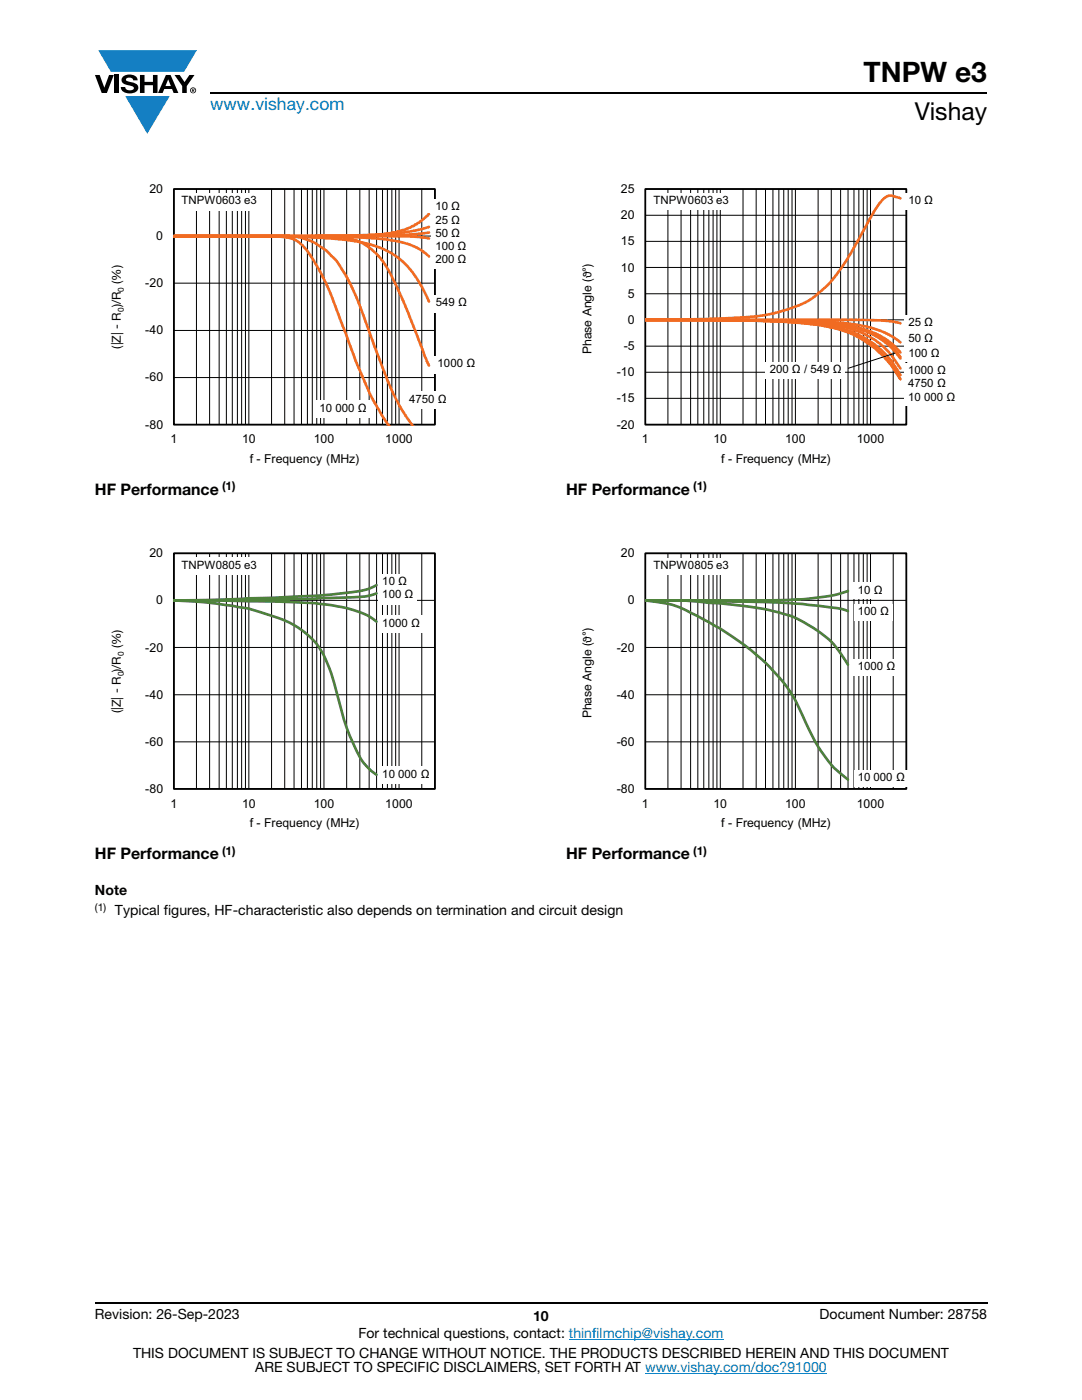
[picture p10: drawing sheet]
<svg xmlns="http://www.w3.org/2000/svg" width="216mm" height="279mm" viewBox="0 0 216 279" stroke-linecap="round" stroke-linejoin="round" font-family="sans-serif">
<g fill="#147fc3">
<path d="M19.6 10h19.7l-2.6 4.3h-1.1h-13.5z"/>
<path d="M25 19.2h8.9l-4.5 7.5z"/>
</g>
<g fill="#000">
<path d="M18.9 15h1l.9 2.5 1-2.5h.9l-1.4 3.6h-1zM22.9 15h.9v3.6h-.9zM24.6 15.3a2.1 2.1 0 0 1 2.8 .3l.1 .4h-.9a.79 .79 0 0 0-.7-.5 .79 .79 0 0 0-.8 .4l.3 .3 1 .2a1.08 1.08 0 0 1 1.2 1 1.08 1.08 0 0 1-1.1 1.2 1.73 1.73 0 0 1-2.4-1.2h.9a.96 .96 0 0 0 .8 .6 .96 .96 0 0 0 .9-.4 1.31 1.31 0 0 0-1.2-.6 1.03 1.03 0 0 1-1.1-.6 1.03 1.03 0 0 1 .2-1.1zM27.9 15h.9v1.3h1.7v-1.3h.9v3.6h-.9v-1.6h-1.7v1.6h-.9zM34.8 15h1.1l.9 1.4 1-1.4h1l-1.5 2.2v1.4h-.9v-1.4z"/>
<path d="M33.6 15.9l.5 1.3h-1.1zM33.1 15l-1.6 3.6h1l.3-.8h1.5l.3 .8h1l-1.6-3.6z"/>
<path d="M38.4 17.8h.2v.2h-.2zM38.3 17.7v.7h.1v-.3l.4 .3-.2-.3 .2-.2-.1-.2z"/>
<path d="M38.1 18a.46 .46 0 0 1 .9 0 .46 .46 0 0 1-.9 0zM37.9 18a.6 .6 0 0 0 1.2 0 .6 .6 0 0 0-1.2 0z"/>
</g>
<path d="M42 18.6h155M18.9 260h178.1" fill="none" stroke="#000" stroke-width=".36"/>
<path d="M113.5 267.3h30.9M128.7 274h36.3" fill="none" stroke="#007ec4" stroke-width=".2"/>
<g fill="none" stroke="#000" stroke-width=".2">
<path d="M34.7 37.7h52.1v47h-52.1zM39.2 37.7v47M41.8 37.7v47M43.7 37.7v47M45.2 37.7v47M46.4 37.7v47M47.4 37.7v47M48.2 37.7v47M49 37.7v47M49.7 37.7v47M54.2 37.7v47M56.8 37.7v47"/>
<path d="M58.7 37.7v47M60.2 37.7v47M61.3 37.7v47M62.3 37.7v47M63.2 37.7v47M64 37.7v47M64.6 37.7v47M69.2 37.7v47M71.8 37.7v47M73.7 37.7v47M75.1 37.7v47M76.3 37.7v47"/>
<path d="M77.3 37.7v47M78.2 37.7v47M79 37.7v47M79.6 37.7v47M84.2 37.7v47M34.7 56.5h52.1M34.7 47.1h52.1M34.7 75.3h52.1M34.7 66h52.1"/>
</g>
<path d="M34.7 37.7h52.1v47h-52.1z" fill="none" stroke="#000" stroke-width=".35"/>
<path d="M34.7 47.1h44.5l4 .2 2.4 .3M34.7 47.1l29 .1 11.1 .4 3.9 .4 2.8 .7 2.1 1 2 1.5M34.7 47.1l18 .1 9.4 .2 6.4 .4 4.8 .8 2.3 .7 1.8 .8 1.7 1.1 1.4 1.1 1.4 1.5 1.3 1.8 1.3 2.2 1.1 2.4M34.7 47.1h31.2l3.2 .4 1.8 .4 1.2 .5 1.6 1 1.6 1.5 1.2 1.4 1.2 1.9 2.9 6.2 5 12.6M34.7 47.1l24.2 .1 1.2 .2 2.4 .9 2.7 1.8 2.1 2.1 2.6 4.4 1.6 3.7 3.7 10 2.8 7.1 2 4 2.4 3.7M34.7 47.1l20.4 .1 3.2 .4 .8 .4 1 .7 1 1.1 1.1 1.6 2.8 5.1 1.1 2.5 5 13.4 2.6 5.9 2.5 4.5 1.5 2.3M85.6 42.8l-2 1.6-1.7 1-2.1 .8-3.5 .5-6.9 .4h-34.7M85.6 45.3l-2.1 .6-2.7 .4-7.3 .6-11.3 .2h-27.5M85.6 46.4l-4.4 .4-7.3 .2-39.2 .1" fill="none" stroke="#f16b22" stroke-width=".53"/>
<g fill="#fff">
<path d="M35.4 38.5h16.7v3.5h-16.7z"/>
<path d="M86.1 39.8h7.7v13.8h-7.7z"/>
<path d="M86.5 71.1h9v3.4h-9z"/>
<path d="M86.1 58.9h7.7v3.4h-7.7z"/>
<path d="M62.9 80h10.9v3.4h-10.9z"/>
<path d="M80.8 78.2h9v3.4h-9z"/>
</g>
<g fill="none" stroke="#000" stroke-width=".2">
<path d="M128.8 37.7h52.1v47h-52.1zM133.3 37.7v47M135.9 37.7v47M137.8 37.7v47M139.2 37.7v47M140.4 37.7v47M141.4 37.7v47M142.3 37.7v47M143.1 37.7v47M143.7 37.7v47M148.3 37.7v47M150.9 37.7v47"/>
<path d="M152.7 37.7v47M154.2 37.7v47M155.4 37.7v47M156.4 37.7v47M157.3 37.7v47M158 37.7v47M158.7 37.7v47M163.2 37.7v47M165.9 37.7v47M167.7 37.7v47M169.2 37.7v47M170.4 37.7v47"/>
<path d="M171.4 37.7v47M172.3 37.7v47M173 37.7v47M173.7 37.7v47M178.2 37.7v47M128.8 58.6h52.1M128.8 53.4h52.1M128.8 48.2h52.1M128.8 43h52.1M128.8 79.5h52.1M128.8 74.3h52.1M128.8 69.1h52.1"/>
<path d="M128.8 63.8h52.1"/>
</g>
<path d="M128.8 37.7h52.1v47h-52.1z" fill="none" stroke="#000" stroke-width=".35"/>
<path d="M179.7 39.6l-2.2-.6-.7 .3-.8 .7-1.7 2.3-5 8.9-2.4 3.6-1.3 1.6-1.4 1.3-2.1 1.8-1.6 1-2.5 .9-2.6 .9-2.3 .5-2.4 .4-8.9 .4-13 .2M128.8 63.8l43.5 .1 4.6 .1 2.8 .5M128.8 63.8l27.1 .1 6.6 .2 4.9 .3 4 .5 3.2 .8 2.7 1.1 2.4 1.5M128.8 63.8l26.8 .2 6.5 .2 5 .4 4.3 .8 3.2 1.1 2.7 1.6 2.4 2.2M128.8 63.8l26.7 .3 8 .4 3.9 .6 3.7 .9 3.5 1.9 1.7 1.3 1 1 2.4 3.3M128.8 63.8l26.9 .2 6.7 .3 4.9 .5 4.1 .9 3.2 1.3 2.7 1.9 1.3 1.3 1.1 1.3M128.8 63.8l27.4 .2 6.8 .3 4.8 .5 3.9 .8 3.2 1.3 1.4 .8 1.3 1.1 2.1 2.5M128.8 63.8l26 .3 6.5 .4 5.3 .7 3.6 1.1 1.7 .8 2.6 1.6 1.6 1.4 1.7 1.8 1.9 2.9M128.8 63.8l15.7 .1 10.9 .2 7.7 .7 3.4 .7 3.7 1.3 2.1 1.1 2.2 1.5 2 2 1.3 1.4 1.9 2.8M128.8 63.8l14.2 .1 11.6 .2 7.4 .6 4.5 .7 3.7 1.2 2.2 1.2 2 1.4 2.6 2.6 1 1.2 1.7 2.7" fill="none" stroke="#f16b22" stroke-width=".53"/>
<g fill="#fff">
<path d="M129.6 38.6h16.7v3.4h-16.7z"/>
<path d="M180.4 72.6h11v8.5h-11z"/>
<path d="M180.4 68.9h7.7v3.4h-7.7z"/>
<path d="M180.4 66h6.4v3.4h-6.4z"/>
<path d="M180.4 62.9h6.4v3.3h-6.4z"/>
<path d="M180.4 38.6h6.4v3.4h-6.4z"/>
<path d="M152.7 72.2h16v3.3h-16z"/>
</g>
<g fill="none" stroke="#000" stroke-width=".2">
<path d="M178.6 70.5l-9.4 3M34.7 110.4h52.1v47.1h-52.1zM34.7 119.8h52.1M39.2 110.4v47.1M41.8 110.4v47.1M43.7 110.4v47.1M45.2 110.4v47.1M46.4 110.4v47.1M47.4 110.4v47.1M48.2 110.4v47.1M49 110.4v47.1M49.7 110.4v47.1"/>
<path d="M54.2 110.4v47.1M56.8 110.4v47.1M58.7 110.4v47.1M60.2 110.4v47.1M61.3 110.4v47.1M62.3 110.4v47.1M63.2 110.4v47.1M64 110.4v47.1M64.6 110.4v47.1M69.2 110.4v47.1M71.8 110.4v47.1M73.7 110.4v47.1"/>
<path d="M75.1 110.4v47.1M76.3 110.4v47.1M77.3 110.4v47.1M78.2 110.4v47.1M79 110.4v47.1M79.6 110.4v47.1M84.2 110.4v47.1M34.7 138.7h52.1M34.7 129.2h52.1M34.7 148.1h52.1"/>
</g>
<path d="M34.7 110.4h52.1v47h-52.1z" fill="none" stroke="#000" stroke-width=".35"/>
<path d="M34.7 119.8l20.1 .2 7.5 .3 3 .4a22.8 22.8 0 0 1 9.1 2.8l.7 .6M34.7 119.8l6.2 .4 6 .8a30.8 30.8 0 0 1 7.8 2.1 16 16 0 0 1 11.4 11.3l.5 1.6a64.6 64.6 0 0 0 4.9 14.5 11.2 11.2 0 0 0 3.6 4.1M75.1 116.8a15.7 15.7 0 0 1-6.8 1.6l-4.6 .5-8.9 .4-11.8 .4-8.3 .1M75.1 118.4a22.9 22.9 0 0 1-7.8 .9l-7.8 .3-24.8 .2" fill="none" stroke="#4e823b" stroke-width=".53"/>
<g fill="#fff">
<path d="M35.4 111.2h16.7v3.5h-16.7z"/>
<path d="M75.5 114.5h7.7v6.1h-7.7z"/>
<path d="M75.5 122.9h9v3.4h-9z"/>
<path d="M75.5 153h11v3.4h-11z"/>
</g>
<g fill="none" stroke="#000" stroke-width=".2">
<path d="M128.8 110.4h52.1v47.1h-52.1zM128.8 119.8h52.1M133.3 110.4v47.1M135.9 110.4v47.1M137.8 110.4v47.1M139.2 110.4v47.1M140.4 110.4v47.1M141.4 110.4v47.1M142.3 110.4v47.1M143.1 110.4v47.1M143.7 110.4v47.1M148.3 110.4v47.1"/>
<path d="M150.9 110.4v47.1M152.7 110.4v47.1M154.2 110.4v47.1M155.4 110.4v47.1M156.4 110.4v47.1M157.3 110.4v47.1M158 110.4v47.1M158.7 110.4v47.1M163.2 110.4v47.1M165.9 110.4v47.1M167.7 110.4v47.1M169.2 110.4v47.1"/>
<path d="M170.4 110.4v47.1M171.4 110.4v47.1M172.3 110.4v47.1M173 110.4v47.1M173.7 110.4v47.1M178.2 110.4v47.1M128.8 138.7h52.1M128.8 129.2h52.1M128.8 148.1h52.1"/>
</g>
<path d="M128.8 110.4h52.1v47h-52.1z" fill="none" stroke="#000" stroke-width=".35"/>
<path d="M128.8 119.8h10.8l17.1 .5 3.5 .2 7.2 .9 1.8 .5M128.8 119.8h7.5l7.4 .6 8 1 3.7 .8a23.5 23.5 0 0 1 11.5 7l2.3 3.4M128.8 119.8l.6 .1a20 20 0 0 1 9.5 2.9l3 1.6a45.6 45.6 0 0 1 16 13.9l1.8 3.5a39.3 39.3 0 0 0 7 11.7l2.5 2.1M169.2 118a38.8 38.8 0 0 1-9.8 1.6l-6.6 .2h-24" fill="none" stroke="#4e823b" stroke-width=".53"/>
<g fill="#fff">
<path d="M129.6 111.3h16.7v3.4h-16.7z"/>
<path d="M170.3 131.4h9.1v3.4h-9.1z"/>
<path d="M170.3 120.6h7.8v3.3h-7.8z"/>
<path d="M170.3 116.3h6.5v3.3h-6.5z"/>
<path d="M170.3 153.6h11v3.4h-11z"/>
</g>
<text font-size="5.6" x="172.3" y="16.4">TNPW e3</text>
<text font-size="4.9" x="182.5" y="24">Vishay</text>
<text font-size="3.5" fill="#007ec4" x="42" y="21.9">www.vishay.com</text>
<g font-size="3.2">
<text x="18.9" y="98.8">HF Performance</text>
<text x="112.9" y="98.8">HF Performance</text>
<text x="18.9" y="171.5">HF Performance</text>
<text x="112.9" y="171.5">HF Performance</text>
</g>
<g font-size="2.8">
<text x="18.9" y="178.7">Note</text>
<text x="22.9" y="182.6">Typical figures, HF-characteristic also depends on termination and circuit design</text>
<text x="18.9" y="263.3">Revision: 26-Sep-2023</text>
<text x="106.4" y="263.6">10</text>
<text x="163.6" y="263.3">Document Number: 28758</text>
<text x="71.5" y="267.1">For technical questions, contact: thinfilmchip@vishay.com</text>
<text x="26.5" y="271">THIS DOCUMENT IS SUBJECT TO CHANGE WITHOUT NOTICE. THE PRODUCTS DESCRIBED HEREIN AND THIS DOCUMENT</text>
<text x="50.9" y="273.8">ARE SUBJECT TO SPECIFIC DISCLAIMERS, SET FORTH AT www.vishay.com/doc?91000</text>
</g>
<g font-size="2.5">
<text x="29.8" y="38.5">20</text>
<text x="123.9" y="38.5">25</text>
<text x="31.2" y="47.9">0</text>
<text x="123.9" y="43.8">20</text>
<text x="123.9" y="49">15</text>
<text x="29" y="57.3">-20</text>
<text x="123.9" y="54.2">10</text>
<text x="125.3" y="59.4">5</text>
<text x="125.3" y="64.6">0</text>
<text x="24.1" y="69.6" transform="rotate(-90 24.1 69.6)">(|Z| - R )/R (%)</text>
<text x="29" y="66.7">-40</text>
<text x="118" y="70.7" transform="rotate(-90 118 70.7)">Phase Angle (ϑ°)</text>
<text x="124.4" y="69.9">-5</text>
<text x="29" y="76.1">-60</text>
<text x="123.1" y="75.1">-10</text>
<text x="123.1" y="80.3">-15</text>
<text x="29" y="85.5">-80</text>
<text x="34" y="88.5">1</text>
<text x="48.3" y="88.5">10</text>
<text x="62.6" y="88.5">100</text>
<text x="76.9" y="88.5">1000</text>
<text x="123.1" y="85.5">-20</text>
<text x="128.1" y="88.5">1</text>
<text x="142.4" y="88.5">10</text>
<text x="156.7" y="88.5">100</text>
<text x="171" y="88.5">1000</text>
<text x="49.8" y="92.4">f - Frequency (MHz)</text>
<text x="143.9" y="92.4">f - Frequency (MHz)</text>
<text x="29.8" y="111.2">20</text>
<text x="123.9" y="111.2">20</text>
<text x="31.2" y="120.6">0</text>
<text x="125.3" y="120.6">0</text>
<text x="29" y="130">-20</text>
<text x="123.1" y="130">-20</text>
<text x="24.1" y="142.3" transform="rotate(-90 24.1 142.3)">(|Z| - R )/R (%)</text>
<text x="29" y="139.4">-40</text>
<text x="118" y="143.4" transform="rotate(-90 118 143.4)">Phase Angle (ϑ°)</text>
<text x="123.1" y="139.4">-40</text>
<text x="29" y="148.8">-60</text>
<text x="123.1" y="148.8">-60</text>
<text x="29" y="158.2">-80</text>
<text x="34" y="161.2">1</text>
<text x="48.3" y="161.2">10</text>
<text x="62.6" y="161.2">100</text>
<text x="76.9" y="161.2">1000</text>
<text x="123.1" y="158.2">-80</text>
<text x="128.1" y="161.2">1</text>
<text x="142.4" y="161.2">10</text>
<text x="156.7" y="161.2">100</text>
<text x="171" y="161.2">1000</text>
<text x="49.8" y="165.1">f - Frequency (MHz)</text>
<text x="143.9" y="165.1">f - Frequency (MHz)</text>
</g>
<g font-size="2.5" fill="#fff">
<text x="88.9" y="54.2">1000</text>
<text x="183" y="69.9">100</text>
</g>
<g font-size="2.4">
<text x="44.3" y="97.9">(1)</text>
<text x="138.3" y="97.9">(1)</text>
<text x="44.3" y="170.6">(1)</text>
<text x="138.3" y="170.6">(1)</text>
</g>
<g font-size="2.3">
<text x="36.2" y="40.8">TNPW0603 e3</text>
<text x="86.9" y="42">10 Ω</text>
<text x="130.4" y="40.8">TNPW0603 e3</text>
<text x="181.3" y="40.8">10 Ω</text>
<text x="86.9" y="44.6">25 Ω</text>
<text x="86.9" y="47.2">50 Ω</text>
<text x="86.9" y="49.9">100 Ω</text>
<text x="86.9" y="52.5">200 Ω</text>
<text x="87" y="61.1">549 Ω</text>
<text x="181.3" y="65.1">25 Ω</text>
<text x="181.3" y="71.2">100 Ω</text>
<text x="181.3" y="68.2">50 Ω</text>
<text x="87.3" y="73.3">1000 Ω</text>
<text x="153.6" y="74.4">200 Ω / 549 Ω</text>
<text x="181.2" y="74.7">1000 Ω</text>
<text x="181.2" y="77.3">4750 Ω</text>
<text x="63.7" y="82.2">10 000 Ω</text>
<text x="81.6" y="80.4">4750 Ω</text>
<text x="181.2" y="79.9">10 000 Ω</text>
<text x="36.2" y="113.5">TNPW0805 e3</text>
<text x="130.4" y="113.5">TNPW0805 e3</text>
<text x="76.3" y="116.7">10 Ω</text>
<text x="76.3" y="119.4">100 Ω</text>
<text x="171.2" y="118.5">10 Ω</text>
<text x="76.3" y="125.1">1000 Ω</text>
<text x="171.2" y="122.8">100 Ω</text>
<text x="171.1" y="133.7">1000 Ω</text>
<text x="76.3" y="155.2">10 000 Ω</text>
<text x="171.1" y="155.8">10 000 Ω</text>
</g>
<text font-size="2.1" x="18.9" y="181.7">(1)</text>
<g font-size="1.7">
<text x="24.7" y="58.2" transform="rotate(-90 24.7 58.2)">0</text>
<text x="24.7" y="62.3" transform="rotate(-90 24.7 62.3)">0</text>
<text x="24.7" y="130.9" transform="rotate(-90 24.7 130.9)">0</text>
<text x="24.7" y="135" transform="rotate(-90 24.7 135)">0</text>
</g>
</svg>
